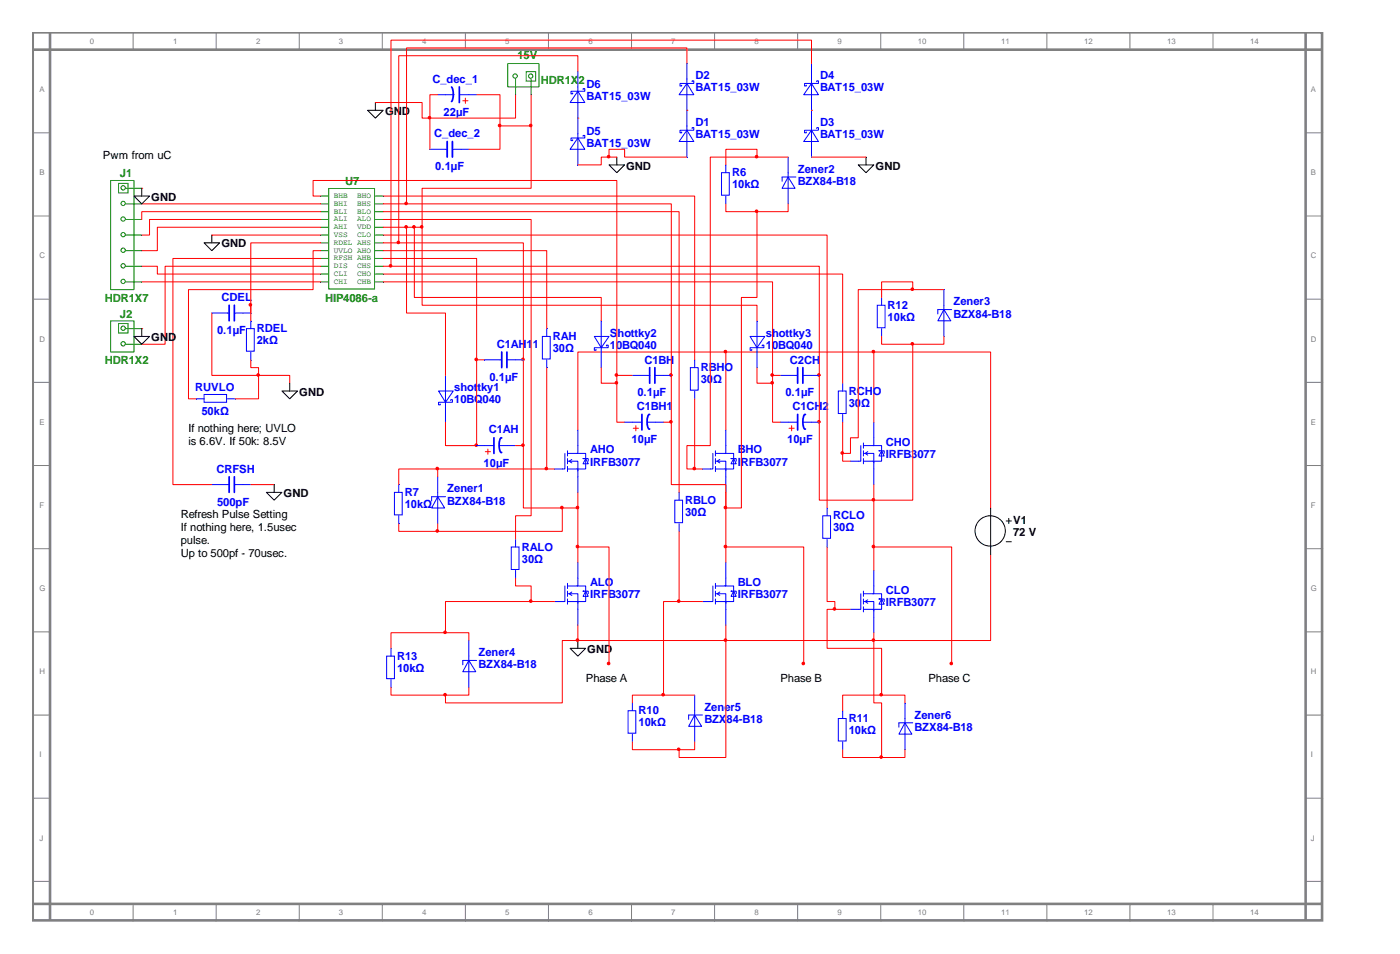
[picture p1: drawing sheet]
<svg xmlns="http://www.w3.org/2000/svg" width="326mm" height="222mm" viewBox="0 0 326 222" stroke-linecap="round" stroke-linejoin="round" font-family="sans-serif">
<path d="M7.6 7.5h300.2v206.6h-300.2zM7.6 11.6h300M11.6 7.5v206.4M304 7.5v206.4M7.6 210.2h300" fill="none" stroke="#808080" stroke-width=".6"/>
<g fill="none" stroke="#808080" stroke-width=".23">
<path d="M31 7.5v4.1M50.3 7.5v4.1M69.7 7.5v4.1M89 7.5v4.1M108.4 7.5v4.1M127.7 7.5v4.1M147 7.5v4.1M166.4 7.5v4.1M185.7 7.5v4.1M205.1 7.5v4.1M224.4 7.5v4.1M243.7 7.5v4.1"/>
<path d="M263.1 7.5v4.1M282.4 7.5v4.1M7.6 30.9h4M304 30.9h4M7.6 50.2h4M304 50.2h4M7.6 69.6h4M304 69.6h4M7.6 88.9h4M304 88.9h4M7.6 108.3h4M304 108.3h4"/>
<path d="M7.6 127.6h4M304 127.6h4M7.6 147h4M304 147h4M7.6 166.3h4M304 166.3h4M7.6 185.7h4M304 185.7h4M7.6 205h4M31 210.2v4.1M50.3 210.2v4.1M69.7 210.2v4.1"/>
<path d="M89 210.2v4.1M108.4 210.2v4.1M127.7 210.2v4.1M147 210.2v4.1M166.4 210.2v4.1M185.7 210.2v4.1M205.1 210.2v4.1M224.4 210.2v4.1M243.7 210.2v4.1M263.1 210.2v4.1M282.4 210.2v4.1M304 205h4"/>
</g>
<path d="M131.5 105.5v3.6h-.6M132.1 107.3h2.4v2.2M132.1 109.1h2.4v1.8M132.1 104.9v1.2M132.1 106.7v1.2M132.1 108.5v1.2M133.1 106.9l-.6 .4 .6 .4M134.3 105.5h2.1v3.6h-2.1M134.5 103.6v1.9h-2.4M136 106.7h-.2h1.2v.6M136.4 106.7l.6 1.2h-1.2z" fill="none" stroke="#00f" stroke-width=".23"/>
<path d="M134.5 114.5l.1 .1z" fill="#00f"/>
<path d="M134.5 110.9v3.6" fill="none" stroke="#00f" stroke-width=".23"/>
<path d="M134.5 100.1h.1z" fill="#00f"/>
<path d="M134.5 100v3.6" fill="none" stroke="#00f" stroke-width=".23"/>
<path d="M129.1 109.1l.1 .1z" fill="#00f"/>
<path d="M129.1 109.1h1.8M166 105.5v3.6h-.6M166.6 107.3h2.4v2.2M166.6 109.1h2.4v1.8M166.6 104.9v1.2M166.6 106.7v1.2M166.6 108.5v1.2M167.6 106.9l-.6 .4 .6 .4M168.8 105.5h2v3.6h-2M169 103.6v1.9h-2.4M170.4 106.7h-.2h1.2v.6M170.8 106.7l.6 1.2h-1.2z" fill="none" stroke="#00f" stroke-width=".23"/>
<path d="M169 114.5l.1 .1z" fill="#00f"/>
<path d="M169 110.9v3.6" fill="none" stroke="#00f" stroke-width=".23"/>
<path d="M169 100.1h.1z" fill="#00f"/>
<path d="M169 100v3.6" fill="none" stroke="#00f" stroke-width=".23"/>
<path d="M163.6 109.1l.1 .1z" fill="#00f"/>
<path d="M163.6 109.1h1.8M200.4 103.6v3.7h-.6M201 105.5h2.5v2.2M201 107.3h2.5v1.8M201 103v1.2M201 104.9v1.2M201 106.7v1.2M202 105.1l-.6 .4 .6 .4M203.3 103.6h2v3.7h-2M203.5 101.8v1.8h-2.5M204.9 104.9h-.2h1.2v.6M205.3 104.9l.6 1.2h-1.2z" fill="none" stroke="#00f" stroke-width=".23"/>
<path d="M203.5 112.7v.1z" fill="#00f"/>
<path d="M203.5 109.1v3.6" fill="none" stroke="#00f" stroke-width=".23"/>
<path d="M203.5 98.2v.1z" fill="#00f"/>
<path d="M203.5 98.2v3.6" fill="none" stroke="#00f" stroke-width=".23"/>
<path d="M198 107.3h.1z" fill="#00f"/>
<path d="M198 107.3h1.8M131.5 136.3v3.6h-.6M132.1 138.1h2.4v2.2M132.1 139.9h2.4v1.8M132.1 135.7v1.2M132.1 137.5v1.2M132.1 139.3v1.2M133.1 137.7l-.6 .4 .6 .4M134.3 136.3h2.1v3.6h-2.1M134.5 134.5v1.8h-2.4M136 137.5h-.2h1.2v.6M136.4 137.5l.6 1.2h-1.2z" fill="none" stroke="#00f" stroke-width=".23"/>
<path d="M134.5 145.4h.1z" fill="#00f"/>
<path d="M134.5 141.7v3.7" fill="none" stroke="#00f" stroke-width=".23"/>
<path d="M134.5 130.9l.1 .1z" fill="#00f"/>
<path d="M134.5 130.8v3.7" fill="none" stroke="#00f" stroke-width=".23"/>
<path d="M129.1 139.9l.1 .1z" fill="#00f"/>
<path d="M129.1 139.9h1.8M166 136.3v3.6h-.6M166.6 138.1h2.4v2.2M166.6 139.9h2.4v1.8M166.6 135.7v1.2M166.6 137.5v1.2M166.6 139.3v1.2M167.6 137.7l-.6 .4 .6 .4M168.8 136.3h2v3.6h-2M169 134.5v1.8h-2.4M170.4 137.5h-.2h1.2v.6M170.8 137.5l.6 1.2h-1.2z" fill="none" stroke="#00f" stroke-width=".23"/>
<path d="M169 145.4h.1z" fill="#00f"/>
<path d="M169 141.7v3.7" fill="none" stroke="#00f" stroke-width=".23"/>
<path d="M169 130.9l.1 .1z" fill="#00f"/>
<path d="M169 130.8v3.7" fill="none" stroke="#00f" stroke-width=".23"/>
<path d="M163.6 139.9l.1 .1z" fill="#00f"/>
<path d="M163.6 139.9h1.8M200.4 138.1v3.6h-.6M201 139.9h2.5v2.2M201 137.5v1.2M201 139.3v1.2M202 139.5l-.6 .4 .6 .4M203.3 138.1h2v3.6h-2M203.5 136.3v1.8h-2.5M204.9 139.3h-.2h1.2v.6M205.3 139.3l.6 1.2h-1.2zM201 141.7h2.5v1.8M201 141.1v1.2" fill="none" stroke="#00f" stroke-width=".23"/>
<path d="M203.5 147.1v.1z" fill="#00f"/>
<path d="M203.5 143.5v3.7" fill="none" stroke="#00f" stroke-width=".23"/>
<path d="M203.5 132.7v3.6" fill="none" stroke="#00f" stroke-width=".23"/>
<path d="M198 141.7l.1 .1z" fill="#00f"/>
<path d="M198 141.7h1.8" fill="none" stroke="#00f" stroke-width=".23"/>
<path d="M76.5 43.8h10.7v23.4h-10.7z" fill="none" stroke="#008000" stroke-width=".23"/>
<path d="M74.7 45.6l.1 .1z" fill="#008000"/>
<path d="M74.7 45.6h1.8" fill="none" stroke="#008000" stroke-width=".23"/>
<path d="M74.7 47.4l.1 .1z" fill="#008000"/>
<path d="M74.7 47.4h1.8" fill="none" stroke="#008000" stroke-width=".23"/>
<path d="M74.7 49.3h.1z" fill="#008000"/>
<path d="M74.7 49.2h1.8" fill="none" stroke="#008000" stroke-width=".23"/>
<path d="M74.7 51l.1 .1z" fill="#008000"/>
<path d="M74.7 51.1h1.8" fill="none" stroke="#008000" stroke-width=".23"/>
<path d="M74.7 52.9l.1 .1z" fill="#008000"/>
<path d="M74.7 52.9h1.8" fill="none" stroke="#008000" stroke-width=".23"/>
<path d="M74.7 54.7l.1 .1z" fill="#008000"/>
<path d="M74.7 54.7h1.8" fill="none" stroke="#008000" stroke-width=".23"/>
<path d="M74.7 56.5h.1z" fill="#008000"/>
<path d="M74.7 56.5h1.8" fill="none" stroke="#008000" stroke-width=".23"/>
<path d="M74.7 58.3l.1 .1z" fill="#008000"/>
<path d="M74.7 58.3h1.8" fill="none" stroke="#008000" stroke-width=".23"/>
<path d="M74.7 60.1l.1 .1z" fill="#008000"/>
<path d="M74.7 60.1h1.8" fill="none" stroke="#008000" stroke-width=".23"/>
<path d="M74.7 62h.1z" fill="#008000"/>
<path d="M74.7 61.9h1.8" fill="none" stroke="#008000" stroke-width=".23"/>
<path d="M74.7 63.7l.1 .1z" fill="#008000"/>
<path d="M74.7 63.7h1.8" fill="none" stroke="#008000" stroke-width=".23"/>
<path d="M74.7 65.6l.1 .1z" fill="#008000"/>
<path d="M74.7 65.6h1.8" fill="none" stroke="#008000" stroke-width=".23"/>
<path d="M89.2 65.6l.1 .1z" fill="#008000"/>
<path d="M87.4 65.6h1.8" fill="none" stroke="#008000" stroke-width=".23"/>
<path d="M89.2 63.7l.1 .1z" fill="#008000"/>
<path d="M87.4 63.7h1.8" fill="none" stroke="#008000" stroke-width=".23"/>
<path d="M89.2 62h.1z" fill="#008000"/>
<path d="M87.4 61.9h1.8" fill="none" stroke="#008000" stroke-width=".23"/>
<path d="M89.2 60.1l.1 .1z" fill="#008000"/>
<path d="M87.4 60.1h1.8" fill="none" stroke="#008000" stroke-width=".23"/>
<path d="M89.2 58.3l.1 .1z" fill="#008000"/>
<path d="M87.4 58.3h1.8" fill="none" stroke="#008000" stroke-width=".23"/>
<path d="M89.2 56.5h.1z" fill="#008000"/>
<path d="M87.4 56.5h1.8" fill="none" stroke="#008000" stroke-width=".23"/>
<path d="M89.2 54.7l.1 .1z" fill="#008000"/>
<path d="M87.4 54.7h1.8" fill="none" stroke="#008000" stroke-width=".23"/>
<path d="M89.2 52.9l.1 .1z" fill="#008000"/>
<path d="M87.4 52.9h1.8" fill="none" stroke="#008000" stroke-width=".23"/>
<path d="M89.2 51l.1 .1z" fill="#008000"/>
<path d="M87.4 51.1h1.8" fill="none" stroke="#008000" stroke-width=".23"/>
<path d="M89.2 49.3h.1z" fill="#008000"/>
<path d="M87.4 49.2h1.8" fill="none" stroke="#008000" stroke-width=".23"/>
<path d="M89.2 47.4l.1 .1z" fill="#008000"/>
<path d="M87.4 47.4h1.8" fill="none" stroke="#008000" stroke-width=".23"/>
<path d="M89.2 45.6l.1 .1z" fill="#008000"/>
<path d="M87.4 45.6h1.8" fill="none" stroke="#008000" stroke-width=".23"/>
<g fill="none" stroke="#000" stroke-width=".23">
<path d="M230.7 118.2v10.8M234.3 121.2h1.2M234.3 126h1.2M234.9 120.6v1.2"/>
<circle cx="230.5" cy="123.5" r="3.5"/>
</g>
<path d="M230.6 118.2l.1 .1zM230.6 129l.1 .1z" fill="#000"/>
<g fill="#f00" stroke="#f00" stroke-width=".23">
<circle cx="168.9" cy="81.8" r=".3"/>
<circle cx="168.9" cy="148.9" r=".3"/>
<circle cx="203.4" cy="148.9" r=".3"/>
<circle cx="203.4" cy="81.8" r=".3"/>
</g>
<path d="M169 81.9h-34.5v18.1M169 81.9v18.1M169 81.9h34.5M203.5 81.9h27.2v36.3M203.5 81.9v16.3M230.7 129v20h-27.2M169 145.4v3.6h34.5M203.5 147.2v1.8" fill="none" stroke="#f00" stroke-width=".23"/>
<path d="M195.2 90.9h1.8v5.3h-1.8z" fill="none" stroke="#00f" stroke-width=".23"/>
<path d="M196.2 89.1l.1 .1z" fill="#00f"/>
<path d="M196.2 89.1v1.8" fill="none" stroke="#00f" stroke-width=".23"/>
<path d="M196.2 98.2l.1 .1z" fill="#00f"/>
<path d="M102.1 90.9h3.4l-1.8 2.7zM103.7 90.9v3.7M104.9 93.2v-.2h.4v.6h-3.2v.6h.4v-.2M196.2 96.4v1.8" fill="none" stroke="#00f" stroke-width=".23"/>
<path d="M89.2 63.7h107v25.4M134.5 114.5v3.7M169 114.5v3.7M203.5 112.7v3.6" fill="none" stroke="#f00" stroke-width=".23"/>
<g fill="#f00" stroke="#f00" stroke-width=".23">
<circle cx="134.4" cy="118.1" r=".3"/>
<circle cx="121.8" cy="103.5" r=".3"/>
<circle cx="168.9" cy="118.1" r=".3"/>
<circle cx="203.4" cy="116.2" r=".3"/>
</g>
<path d="M103.7 98.2l.1 .1z" fill="#00f"/>
<path d="M103.7 94.6v3.6" fill="none" stroke="#00f" stroke-width=".23"/>
<path d="M103.7 87.4h.1z" fill="#00f"/>
<path d="M138.4 78.3h3.4l-1.8 2.6zM140 78.3v3.6M103.7 87.3v3.6M141.2 80.5v-.2h.4v.6h-3.2v.6h.4v-.2" fill="none" stroke="#00f" stroke-width=".23"/>
<circle cx="110.9" cy="103.5" r=".3" fill="#f00" stroke="#f00" stroke-width=".23"/>
<path d="M103.7 98.2v5.4h7.3" fill="none" stroke="#f00" stroke-width=".23"/>
<path d="M140 85.5v.1z" fill="#00f"/>
<path d="M140 81.9v3.6" fill="none" stroke="#00f" stroke-width=".23"/>
<path d="M140 74.6v3.7M174.6 78.3h3.5l-1.8 2.6zM176.3 78.3v3.6M177.5 80.5v-.2h.4v.6h-3.3v.6h.4v-.2" fill="none" stroke="#00f" stroke-width=".23"/>
<circle cx="143.5" cy="89" r=".3" fill="#f00" stroke="#f00" stroke-width=".23"/>
<path d="M140 85.5v3.6h3.6" fill="none" stroke="#f00" stroke-width=".23"/>
<path d="M176.3 85.5l.1 .1z" fill="#00f"/>
<path d="M176.3 81.9v3.6" fill="none" stroke="#00f" stroke-width=".23"/>
<path d="M176.3 74.7h.1z" fill="#00f"/>
<path d="M176.3 74.6v3.7" fill="none" stroke="#00f" stroke-width=".23"/>
<circle cx="179.8" cy="89" r=".3" fill="#f00" stroke="#f00" stroke-width=".23"/>
<path d="M176.3 85.5v3.6h3.6" fill="none" stroke="#f00" stroke-width=".23"/>
<g fill="none" stroke="#008000" stroke-width=".23">
<path d="M25.8 42h5.4v25.4h-5.4zM27.6 42.7h2.2v2.2h-2.2zM29.4 43.8h1.8M29.4 47.4h1.8M29.4 51.1h1.8M29.4 54.7h1.8M29.4 58.3h1.8M29.4 61.9h1.8M29.4 65.6h1.8"/>
<circle cx="28.7" cy="58.2" r=".5"/>
<circle cx="28.7" cy="50.9" r=".5"/>
<circle cx="28.7" cy="43.7" r=".5"/>
<circle cx="28.7" cy="54.6" r=".5"/>
<circle cx="28.7" cy="47.3" r=".5"/>
<circle cx="28.7" cy="65.5" r=".5"/>
<circle cx="28.7" cy="61.8" r=".5"/>
</g>
<path d="M33 43.8h.1z" fill="#008000"/>
<path d="M31.2 43.8h1.8" fill="none" stroke="#008000" stroke-width=".23"/>
<path d="M33 47.4l.1 .1z" fill="#008000"/>
<path d="M31.2 47.4h1.8" fill="none" stroke="#008000" stroke-width=".23"/>
<path d="M33 51l.1 .1z" fill="#008000"/>
<path d="M31.2 51.1h1.8" fill="none" stroke="#008000" stroke-width=".23"/>
<path d="M33 65.6l.1 .1z" fill="#008000"/>
<path d="M31.2 65.6h1.8" fill="none" stroke="#008000" stroke-width=".23"/>
<path d="M33 54.7l.1 .1z" fill="#008000"/>
<path d="M31.2 54.7h1.8" fill="none" stroke="#008000" stroke-width=".23"/>
<path d="M33 58.3l.1 .1z" fill="#008000"/>
<path d="M31.2 58.3h1.8" fill="none" stroke="#008000" stroke-width=".23"/>
<path d="M33 62h.1z" fill="#008000"/>
<path d="M31.2 61.9h1.8" fill="none" stroke="#008000" stroke-width=".23"/>
<path d="M33 47.4h41.7M74.7 49.2h-41.7v1.9M74.7 51.1h-39.9v3.6h-1.8M74.7 52.9h-38.1v5.4h-3.6M33 61.9h3.6v1.8h38.1M33 65.6h41.7" fill="none" stroke="#f00" stroke-width=".23"/>
<path d="M57.4 76.4h1.8v5.3h-1.8z" fill="none" stroke="#00f" stroke-width=".23"/>
<path d="M58.4 74.7h.1z" fill="#00f"/>
<path d="M58.4 74.6v1.8" fill="none" stroke="#00f" stroke-width=".23"/>
<path d="M58.4 83.7l.1 .1z" fill="#00f"/>
<path d="M47.5 91.8h5.3v1.8h-5.3zM58.4 81.9v1.8" fill="none" stroke="#00f" stroke-width=".23"/>
<path d="M45.7 92.8l.1 .1z" fill="#00f"/>
<path d="M45.7 92.8h1.8" fill="none" stroke="#00f" stroke-width=".23"/>
<path d="M54.8 92.8l.1 .1z" fill="#00f"/>
<path d="M53 92.8h1.8M53 112.7h.4M54.6 112.7h2" fill="none" stroke="#00f" stroke-width=".23"/>
<path d="M53.4 110.9v3.6M54.6 110.9v3.6" fill="none" stroke="#00f" stroke-width=".4"/>
<path d="M58.4 112.7l.1 .1z" fill="#00f"/>
<path d="M56.6 112.7h1.8" fill="none" stroke="#00f" stroke-width=".23"/>
<path d="M49.4 112.7v.1z" fill="#00f"/>
<path d="M49.3 112.7h3.7" fill="none" stroke="#00f" stroke-width=".23"/>
<path d="M74.7 60.1h-34.4v52.6h9" fill="none" stroke="#f00" stroke-width=".23"/>
<g fill="none" stroke="#008000" stroke-width=".23">
<path d="M25.8 74.6h5.4v7.3h-5.4zM27.6 75.3h2.2v2.2h-2.2zM29.4 76.4h1.8M29.4 80.1h1.8"/>
<circle cx="28.7" cy="80" r=".5"/>
<circle cx="28.7" cy="76.3" r=".5"/>
</g>
<path d="M33 76.4l.1 .1z" fill="#008000"/>
<path d="M31.2 76.4h1.8" fill="none" stroke="#008000" stroke-width=".23"/>
<path d="M33 80.1l.1 .1z" fill="#008000"/>
<g fill="none" stroke="#008000" stroke-width=".23">
<path d="M118.2 14.8h7.3v5.4h-7.3zM120 18.4v1.8M122.5 16.7h2.2v2.2h-2.2zM123.7 18.4v1.8M31.2 80.1h1.8"/>
<circle cx="119.9" cy="17.7" r=".5"/>
<circle cx="123.6" cy="17.7" r=".5"/>
</g>
<path d="M74.7 61.9h-36.3v18.2h-5.4" fill="none" stroke="#f00" stroke-width=".23"/>
<path d="M123.7 22l.1 .1z" fill="#008000"/>
<path d="M123.7 20.2v1.8" fill="none" stroke="#008000" stroke-width=".23"/>
<path d="M120.1 22v.1z" fill="#008000"/>
<path d="M120 20.2v1.8" fill="none" stroke="#008000" stroke-width=".23"/>
<g fill="#f00" stroke="#f00" stroke-width=".23">
<circle cx="94.6" cy="52.8" r=".3"/>
<circle cx="96.4" cy="52.8" r=".3"/>
<circle cx="98.2" cy="52.8" r=".3"/>
<circle cx="134.4" cy="127.1" r=".3"/>
<circle cx="168.9" cy="127.1" r=".3"/>
<circle cx="203.4" cy="127.1" r=".3"/>
<circle cx="60.1" cy="87.2" r=".3"/>
<circle cx="187" cy="154.3" r=".3"/>
<circle cx="221.5" cy="154.3" r=".3"/>
<circle cx="141.7" cy="154.3" r=".3"/>
<circle cx="134.4" cy="148.9" r=".3"/>
</g>
<g fill="none" stroke="#f00" stroke-width=".23">
<path d="M33 43.8h.1M49.3 54.7h25.4M74.7 58.3h-1.8v9.1h-29v25.4h1.8M89.2 52.9h9.1v18.1h78v3.6M94.7 52.9v19.9h9v14.5M96.5 52.9v16.3h43.5v5.4M33 76.4h.1M58.4 83.7v1.8h1.8v1.8M60.2 87.3h7.3v1.8M60.2 87.3v5.5h-5.4M58.4 112.7h5.4M134.5 118.2v12.6"/>
<path d="M169 118.2v12.6M203.5 116.3v16.4M134.5 127.2h7.3v27.2M169 127.2h18.1v27.2M203.5 127.2h18.1v27.2M134.5 149h.1M134.5 145.4v3.6M134.5 149h34.5"/>
</g>
<g fill="none" stroke="#000" stroke-width=".23">
<path d="M85.6 25.7h3.6l-1.8 1.8zM87.4 23.8v1.9M31.2 45.6h3.6l-1.8 1.8zM33 43.8v1.8M47.5 56.5h3.6l-1.8 1.8zM49.3 54.7v1.8M31.2 78.3h3.6l-1.8 1.8zM33 76.4v1.9M65.6 90.9h3.7l-1.8 1.9zM67.5 89.1v1.8M62 114.5h3.6l-1.8 1.8zM63.8 112.7v1.8"/>
<path d="M132.7 150.8h3.7l-1.9 1.8zM134.5 149v1.8"/>
</g>
<path d="M87.4 23.9h.1zM33 43.8h.1zM49.4 54.7v.1zM33 76.4l.1 .1zM67.5 89.1l.1 .1zM63.8 112.7l.1 .1zM134.5 149l.1 .1z" fill="#000"/>
<path d="M101.9 115.5l1.6 2.7h-3zM101.9 114.5v3.7M103.7 115.5h-3.2v1" fill="none" stroke="#00f" stroke-width=".23"/>
<path d="M101.9 110.9l.1 .1z" fill="#00f"/>
<path d="M101.9 110.9v3.6" fill="none" stroke="#00f" stroke-width=".23"/>
<path d="M101.9 121.8l.1 .1z" fill="#00f"/>
<path d="M91.8 114.5h1.9v5.3h-1.9zM101.9 118.2v3.6" fill="none" stroke="#00f" stroke-width=".23"/>
<path d="M92.9 112.7l.1 .1z" fill="#00f"/>
<path d="M92.8 112.7v1.8" fill="none" stroke="#00f" stroke-width=".23"/>
<path d="M92.9 121.8l.1 .1z" fill="#00f"/>
<path d="M92.8 120v1.8M109.2 153.6l1.6 2.6h-3zM109.2 152.6v3.6M111 153.6h-3.2v1" fill="none" stroke="#00f" stroke-width=".23"/>
<g fill="#f00" stroke="#f00" stroke-width=".23">
<circle cx="130.8" cy="118.1" r=".3"/>
<circle cx="123.6" cy="139.8" r=".3"/>
<circle cx="196.1" cy="105.4" r=".3"/>
<circle cx="101.8" cy="123.5" r=".3"/>
<circle cx="101.8" cy="109" r=".3"/>
</g>
<path d="M196.2 98.2v9.1h1.8M101.9 110.9v-1.8h-9.1v3.6M121.9 103.6v14.6h9M130.9 118.2v5.4h-29M130.9 118.2h3.6M92.8 121.8v1.8h9.1M101.9 121.8v1.8M123.7 139.9h5.4" fill="none" stroke="#f00" stroke-width=".23"/>
<path d="M109.1 149l.1 .1z" fill="#00f"/>
<path d="M109.2 149v3.6" fill="none" stroke="#00f" stroke-width=".23"/>
<path d="M109.1 159.8l.1 .1z" fill="#00f"/>
<path d="M109.2 156.2v3.7M161.7 166.3l1.7 2.6h-3.1zM161.7 165.3v3.6M163.6 166.3h-3.3v1" fill="none" stroke="#00f" stroke-width=".23"/>
<g fill="#f00" stroke="#f00" stroke-width=".23">
<circle cx="103.6" cy="147.1" r=".3"/>
<circle cx="103.6" cy="161.6" r=".3"/>
</g>
<path d="M123.7 139.9h-20v7.3h5.5v1.8M134.5 149h-3.6v14.5h-27.2v-1.8h5.5v-1.8" fill="none" stroke="#f00" stroke-width=".23"/>
<path d="M161.7 161.7l.1 .1z" fill="#00f"/>
<path d="M161.7 161.7v3.6" fill="none" stroke="#00f" stroke-width=".23"/>
<path d="M161.7 172.5l.1 .1z" fill="#00f"/>
<path d="M161.7 168.9v3.7M210.7 168.1l1.6 2.6h-3zM210.7 167.1v3.6M212.5 168.1h-3.2v1" fill="none" stroke="#00f" stroke-width=".23"/>
<g fill="#f00" stroke="#f00" stroke-width=".23">
<circle cx="158" cy="174.3" r=".3"/>
<circle cx="154.4" cy="161.6" r=".3"/>
</g>
<path d="M169 149v27.2h-10.9v-1.8h3.6v-1.8M154.5 161.7h7.2" fill="none" stroke="#f00" stroke-width=".23"/>
<path d="M210.7 163.5l.1 .1z" fill="#00f"/>
<path d="M210.7 163.5v3.6" fill="none" stroke="#00f" stroke-width=".23"/>
<path d="M210.7 174.4l.1 .1z" fill="#00f"/>
<path d="M219.8 72l1.6 2.6h-3zM219.8 71v3.6M221.6 72h-3.2v1M210.7 170.7v3.7" fill="none" stroke="#00f" stroke-width=".23"/>
<g fill="#f00" stroke="#f00" stroke-width=".23">
<circle cx="205.2" cy="161.6" r=".3"/>
<circle cx="205.2" cy="176.1" r=".3"/>
</g>
<path d="M203.5 149v14.5h1.8v12.7h5.4v-1.8M205.3 161.7h5.4v1.8" fill="none" stroke="#f00" stroke-width=".23"/>
<path d="M219.8 67.4l.1 .1z" fill="#00f"/>
<path d="M219.8 67.4v3.6" fill="none" stroke="#00f" stroke-width=".23"/>
<path d="M219.8 78.2l.1 .1z" fill="#00f"/>
<path d="M183.5 41.2l1.6 2.6h-3zM183.5 40.2v3.6M185.3 41.2h-3.2v1M219.8 74.6v3.7" fill="none" stroke="#00f" stroke-width=".23"/>
<g fill="#f00" stroke="#f00" stroke-width=".23">
<circle cx="212.4" cy="67.3" r=".3"/>
<circle cx="212.4" cy="80" r=".3"/>
</g>
<path d="M219.8 67.4h-20v34.4h-1.8v3.7h-1.8M219.8 78.3v1.8h-7.3v36.2h-9" fill="none" stroke="#f00" stroke-width=".23"/>
<path d="M183.5 36.6h.1z" fill="#00f"/>
<path d="M183.5 36.5v3.7" fill="none" stroke="#00f" stroke-width=".23"/>
<path d="M183.5 47.4l.1 .1z" fill="#00f"/>
<path d="M103.7 22h2M106.9 22h2.3M183.5 43.8v3.6" fill="none" stroke="#00f" stroke-width=".23"/>
<g fill="#f00" stroke="#f00" stroke-width=".23">
<circle cx="176.2" cy="49.1" r=".3"/>
<circle cx="176.2" cy="36.4" r=".3"/>
</g>
<path d="M107.8 23.4h1.2M108.4 22.8v1.2M176.3 36.5h7.2M183.5 47.4v1.8h-7.2v20h-3.7v49h-3.6" fill="none" stroke="#f00" stroke-width=".23"/>
<path d="M105.1 20.2a3.6 3.6 0 0 1 0 3.4M106.9 20.2v3.6" fill="none" stroke="#00f" stroke-width=".4"/>
<path d="M101.9 22l.1 .1z" fill="#00f"/>
<path d="M101.9 22h1.8" fill="none" stroke="#00f" stroke-width=".23"/>
<path d="M111 22l.1 .1z" fill="#00f"/>
<path d="M103.7 34.7h.4M105.3 34.7h2.1M109.2 22h1.8" fill="none" stroke="#00f" stroke-width=".23"/>
<path d="M104.1 32.9v3.6M105.3 32.9v3.6" fill="none" stroke="#00f" stroke-width=".4"/>
<path d="M109.1 34.7l.1 .1z" fill="#00f"/>
<path d="M107.4 34.7h1.8" fill="none" stroke="#00f" stroke-width=".23"/>
<path d="M100.1 34.7l.1 .1z" fill="#00f"/>
<path d="M100.1 34.7h3.6M116.4 83.7h.4M118 83.7h2" fill="none" stroke="#00f" stroke-width=".23"/>
<circle cx="121.8" cy="83.6" r=".3" fill="#f00" stroke="#f00" stroke-width=".23"/>
<path d="M121.9 83.7v19.9" fill="none" stroke="#f00" stroke-width=".23"/>
<path d="M116.8 81.9v3.6M118 81.9v3.6" fill="none" stroke="#00f" stroke-width=".4"/>
<path d="M121.8 83.7l.1 .1z" fill="#00f"/>
<path d="M120 83.7h1.9" fill="none" stroke="#00f" stroke-width=".23"/>
<path d="M112.8 83.7l.1 .1z" fill="#00f"/>
<path d="M112.8 83.7h3.6M112.8 103.6h2.2M116.2 103.6h2" fill="none" stroke="#00f" stroke-width=".23"/>
<g fill="none" stroke="#f00" stroke-width=".23">
<path d="M87.4 23.8h10.9v3.7h1.8M100.1 27.5v7.2M101.9 22h-1.8v5.5M111 22h5.4v7.3M116.4 29.3v5.4h-7.2M116.4 29.3h7.3M120 22v5.5h-19.9M123.7 29.3v14.5h-25.4v9.1M123.7 22v7.3M89.2 60.1h21.8v23.6M111 83.7v19.9M111 83.7h1.8"/>
<path d="M121.9 83.7h.1M113 105.1h1.2M113.6 104.4v1.3"/>
</g>
<g fill="#f00" stroke="#f00" stroke-width=".23">
<circle cx="110.9" cy="83.6" r=".3"/>
<circle cx="123.6" cy="29.2" r=".3"/>
<circle cx="116.3" cy="29.2" r=".3"/>
<circle cx="100" cy="27.4" r=".3"/>
</g>
<path d="M115 101.8v3.7M116.8 101.9v-.1a2.51 2.51 0 0 0-.5 2.8l.3 .6h.2" fill="none" stroke="#00f" stroke-width=".4"/>
<path d="M120.1 103.6v.1z" fill="#00f"/>
<path d="M118.2 103.6h1.8" fill="none" stroke="#00f" stroke-width=".23"/>
<path d="M111 103.6l.1 .1z" fill="#00f"/>
<path d="M147.2 98.2h2.3M150.7 98.2h2M111 103.6h1.8" fill="none" stroke="#00f" stroke-width=".23"/>
<path d="M147.4 99.6h1.3M148 99v1.2M156.3 98.2v14.5h12.7v5.5M120 103.6h1.9" fill="none" stroke="#f00" stroke-width=".23"/>
<circle cx="156.2" cy="98.1" r=".3" fill="#f00" stroke="#f00" stroke-width=".23"/>
<path d="M149.5 96.4v3.6M151.3 96.4h-.1a3.1 3.1 0 0 0 0 3.4h.1" fill="none" stroke="#00f" stroke-width=".4"/>
<path d="M154.5 98.2l.1 .1z" fill="#00f"/>
<path d="M152.7 98.2h1.8" fill="none" stroke="#00f" stroke-width=".23"/>
<path d="M145.5 98.2v.1z" fill="#00f"/>
<path d="M145.4 98.2h1.8M183.5 98.2h2.2M186.9 98.2h2" fill="none" stroke="#00f" stroke-width=".23"/>
<path d="M143.6 89.1v9.1h1.8M154.5 98.2h1.8M183.7 99.6h1.2M184.3 99v1.2M190.8 98.2v18.1h12.7" fill="none" stroke="#f00" stroke-width=".23"/>
<circle cx="190.7" cy="98.1" r=".3" fill="#f00" stroke="#f00" stroke-width=".23"/>
<path d="M185.7 96.4v3.6M187.5 96.4h-.1a3.2 3.2 0 0 0 0 3.4h.1" fill="none" stroke="#00f" stroke-width=".4"/>
<path d="M190.8 98.2v.1z" fill="#00f"/>
<path d="M188.9 98.2h1.9" fill="none" stroke="#00f" stroke-width=".23"/>
<path d="M181.7 98.2l.1 .1z" fill="#00f"/>
<path d="M150.9 87.3h.4M152.5 87.3h2M181.7 98.2h1.8" fill="none" stroke="#00f" stroke-width=".23"/>
<path d="M156.3 87.3v10.9M179.9 89.1v9.1h1.8M190.8 98.2h.1" fill="none" stroke="#f00" stroke-width=".23"/>
<circle cx="156.2" cy="87.2" r=".3" fill="#f00" stroke="#f00" stroke-width=".23"/>
<path d="M151.3 85.5v3.6M152.5 85.5v3.6" fill="none" stroke="#00f" stroke-width=".4"/>
<path d="M156.3 87.4h.1z" fill="#00f"/>
<path d="M154.5 87.3h1.8" fill="none" stroke="#00f" stroke-width=".23"/>
<path d="M147.2 87.4h.1z" fill="#00f"/>
<path d="M147.2 87.3h3.7M185.3 87.3h.4M186.9 87.3h2" fill="none" stroke="#00f" stroke-width=".23"/>
<path d="M74.7 45.6h-1.8v-3.6h70.7v45.3M143.6 87.3v1.8M143.6 87.3h3.6M156.3 87.3h.1M190.8 87.3v10.9" fill="none" stroke="#f00" stroke-width=".23"/>
<g fill="#f00" stroke="#f00" stroke-width=".23">
<circle cx="143.5" cy="87.2" r=".3"/>
<circle cx="190.7" cy="87.2" r=".3"/>
</g>
<path d="M185.7 85.5v3.6M186.9 85.5v3.6" fill="none" stroke="#00f" stroke-width=".4"/>
<path d="M188.9 87.3h1.9" fill="none" stroke="#00f" stroke-width=".23"/>
<path d="M181.7 87.4h.1z" fill="#00f"/>
<path d="M53 72.8h.4M54.6 72.8h2M181.7 87.3h3.6" fill="none" stroke="#00f" stroke-width=".23"/>
<path d="M89.2 65.6h90.7v21.7M179.9 87.3v1.8M179.9 87.3h1.8M190.8 87.3h.1" fill="none" stroke="#f00" stroke-width=".23"/>
<circle cx="179.8" cy="87.2" r=".3" fill="#f00" stroke="#f00" stroke-width=".23"/>
<path d="M53.4 71v3.6M54.6 71v3.6" fill="none" stroke="#00f" stroke-width=".4"/>
<path d="M58.4 72.8l.1 .1z" fill="#00f"/>
<path d="M56.6 72.8h1.8" fill="none" stroke="#00f" stroke-width=".23"/>
<path d="M49.4 72.8v.1z" fill="#00f"/>
<path d="M159.9 30.3l1.6 2.6h-3.4zM159.9 29.3v3.6M161.1 29.9v-.2h.4v.6h-3.2v.6h.4v-.2M49.3 72.8h3.7" fill="none" stroke="#00f" stroke-width=".23"/>
<circle cx="58.3" cy="70.9" r=".3" fill="#f00" stroke="#f00" stroke-width=".23"/>
<path d="M74.7 56.5h-16.3v18.1M49.3 72.8v14.5h10.9" fill="none" stroke="#f00" stroke-width=".23"/>
<path d="M159.9 25.6l.1 .1z" fill="#00f"/>
<path d="M159.9 25.7v3.6" fill="none" stroke="#00f" stroke-width=".23"/>
<path d="M159.9 36.6h.1z" fill="#00f"/>
<path d="M159.9 19.4l1.6 2.6h-3.4zM159.9 18.4v3.6M161.1 19v-.2h.4v.6h-3.2v.6h.4v-.2M159.9 32.9v3.6" fill="none" stroke="#00f" stroke-width=".23"/>
<path d="M159.9 14.8l.1 .1z" fill="#00f"/>
<path d="M159.9 14.8v3.6" fill="none" stroke="#00f" stroke-width=".23"/>
<path d="M159.9 25.6l.1 .1z" fill="#00f"/>
<path d="M159.9 22v3.7M188.9 30.3l1.7 2.6h-3.5zM188.9 29.3v3.6M190.2 29.9v-.2h.4v.6h-3.3v.6h.4v-.2" fill="none" stroke="#00f" stroke-width=".23"/>
<path d="M159.9 25.7h.1" fill="none" stroke="#f00" stroke-width=".23"/>
<path d="M189 25.6l.1 .1z" fill="#00f"/>
<path d="M188.9 25.7v3.6" fill="none" stroke="#00f" stroke-width=".23"/>
<path d="M189 36.6h.1z" fill="#00f"/>
<path d="M188.9 19.4l1.7 2.6h-3.5zM188.9 18.4v3.6M190.2 19v-.2h.4v.6h-3.3v.6h.4v-.2M188.9 32.9v3.6" fill="none" stroke="#00f" stroke-width=".23"/>
<path d="M189 14.8l.1 .1z" fill="#00f"/>
<path d="M188.9 14.8v3.6" fill="none" stroke="#00f" stroke-width=".23"/>
<path d="M189 25.6l.1 .1z" fill="#00f"/>
<path d="M134.5 32.1l1.7 2.6h-3.5zM134.5 31.1v3.6M135.8 31.7v-.2h.4v.6h-3.3v.6h.4v-.2M188.9 22v3.7" fill="none" stroke="#00f" stroke-width=".23"/>
<path d="M188.9 25.7h.1" fill="none" stroke="#f00" stroke-width=".23"/>
<path d="M134.5 27.5l.1 .1z" fill="#00f"/>
<path d="M134.5 27.5v3.6" fill="none" stroke="#00f" stroke-width=".23"/>
<path d="M134.5 38.3l.1 .1z" fill="#00f"/>
<path d="M134.5 21.2l1.7 2.6h-3.5zM134.5 20.2v3.6M134.5 34.7v3.7M135.8 20.8v-.2h.4v.6h-3.3v.6h.4v-.2" fill="none" stroke="#00f" stroke-width=".23"/>
<path d="M134.5 16.6l.1 .1z" fill="#00f"/>
<path d="M134.5 16.6v3.6" fill="none" stroke="#00f" stroke-width=".23"/>
<path d="M134.5 27.5l.1 .1z" fill="#00f"/>
<path d="M134.5 23.8v3.7M90 152.6h1.8v5.3h-1.8z" fill="none" stroke="#00f" stroke-width=".23"/>
<g fill="none" stroke="#f00" stroke-width=".23">
<path d="M134.5 16.6v-3.6h-41.7v43.5M159.9 14.8v-3.7h-65.2v36.3M188.9 14.8v-5.5h-97.9v52.6M134.5 27.5h.1M141.8 36.5h-1.8v1.9h-5.5M141.8 36.5v-1.8h3.6v1.8h14.5M141.8 36.5h1.8M188.9 36.5h12.7M89.2 56.5h3.6M89.2 47.4h5.5M92.8 56.5h29.1v27.2M94.7 47.4h61.6v39.9"/>
<path d="M89.2 61.9h1.8M91 61.9h99.8v25.4"/>
</g>
<g fill="#f00" stroke="#f00" stroke-width=".23">
<circle cx="92.7" cy="56.4" r=".3"/>
<circle cx="94.6" cy="47.3" r=".3"/>
<circle cx="90.9" cy="61.8" r=".3"/>
<circle cx="141.7" cy="36.4" r=".3"/>
</g>
<path d="M141.8 38.4h3.6l-1.8 1.8zM143.6 36.5v1.9M199.8 38.4h3.7l-1.9 1.8zM201.6 36.5v1.9" fill="none" stroke="#000" stroke-width=".23"/>
<path d="M143.6 36.6h.1zM201.7 36.6h.1z" fill="#000"/>
<path d="M91 150.8l.1 .1z" fill="#00f"/>
<path d="M91 150.8v1.8" fill="none" stroke="#00f" stroke-width=".23"/>
<path d="M91 159.8l.1 .1z" fill="#00f"/>
<path d="M91 158.1v1.8M146.2 165.3h1.8v5.2h-1.8z" fill="none" stroke="#00f" stroke-width=".23"/>
<path d="M91 159.9v1.8h12.7M103.7 147.2h-12.7v3.6" fill="none" stroke="#f00" stroke-width=".23"/>
<path d="M147.2 163.5l.1 .1z" fill="#00f"/>
<path d="M147.2 163.5v1.8" fill="none" stroke="#00f" stroke-width=".23"/>
<path d="M147.2 172.5l.1 .1z" fill="#00f"/>
<path d="M147.2 170.7v1.9M195.2 167.1h1.8v5.3h-1.8z" fill="none" stroke="#00f" stroke-width=".23"/>
<path d="M147.2 172.6v1.8h10.9M154.5 161.7h-7.3v1.8" fill="none" stroke="#f00" stroke-width=".23"/>
<path d="M196.2 165.3l.1 .1z" fill="#00f"/>
<path d="M196.2 165.3v1.8" fill="none" stroke="#00f" stroke-width=".23"/>
<path d="M196.2 174.4l.1 .1z" fill="#00f"/>
<path d="M204.3 71h1.8v5.2h-1.8zM196.2 172.6v1.8" fill="none" stroke="#00f" stroke-width=".23"/>
<path d="M196.2 174.4v1.8h9.1M205.3 161.7h-9.1v3.6" fill="none" stroke="#f00" stroke-width=".23"/>
<path d="M205.2 69.2h.1z" fill="#00f"/>
<path d="M205.3 69.2v1.8" fill="none" stroke="#00f" stroke-width=".23"/>
<path d="M205.2 78.2l.1 .1z" fill="#00f"/>
<path d="M126.3 78.3h1.8v5.2h-1.8zM205.3 76.4v1.9" fill="none" stroke="#00f" stroke-width=".23"/>
<path d="M205.3 78.3v1.8h7.2M212.5 67.4v-1.8h-7.2v3.6" fill="none" stroke="#f00" stroke-width=".23"/>
<path d="M127.3 76.4l.1 .1z" fill="#00f"/>
<path d="M127.3 76.4v1.9" fill="none" stroke="#00f" stroke-width=".23"/>
<path d="M127.3 85.5l.1 .1z" fill="#00f"/>
<path d="M127.3 83.7v1.8M119 127.2h1.8v5.3h-1.8z" fill="none" stroke="#00f" stroke-width=".23"/>
<path d="M89.2 58.3h38.1v18.1M127.3 85.5v23.6M101.9 109.1h27.2" fill="none" stroke="#f00" stroke-width=".23"/>
<circle cx="127.2" cy="109" r=".3" fill="#f00" stroke="#f00" stroke-width=".23"/>
<path d="M120.1 125.4v.1z" fill="#00f"/>
<path d="M120 125.4v1.8" fill="none" stroke="#00f" stroke-width=".23"/>
<path d="M120.1 134.5v.1z" fill="#00f"/>
<path d="M160.7 85.5h1.9v5.2h-1.9zM120 132.7v1.8" fill="none" stroke="#00f" stroke-width=".23"/>
<path d="M89.2 51.1h34.5v68.9h-3.7v5.4M120 134.5v1.8h3.7v3.6" fill="none" stroke="#f00" stroke-width=".23"/>
<path d="M161.7 83.7l.1 .1z" fill="#00f"/>
<path d="M161.7 83.7v1.8" fill="none" stroke="#00f" stroke-width=".23"/>
<path d="M161.7 92.8l.1 .1z" fill="#00f"/>
<path d="M161.7 90.9v1.9M157.1 116.3h1.8v5.3h-1.8z" fill="none" stroke="#00f" stroke-width=".23"/>
<path d="M176.3 36.5h-10.9v67.1h-5.5v5.5h1.8M89.2 45.6h72.5v38.1M161.7 92.8v16.3M161.7 109.1h1.9" fill="none" stroke="#f00" stroke-width=".23"/>
<circle cx="161.6" cy="109" r=".3" fill="#f00" stroke="#f00" stroke-width=".23"/>
<path d="M158.2 114.5v.1z" fill="#00f"/>
<path d="M158.1 114.5v1.8" fill="none" stroke="#00f" stroke-width=".23"/>
<path d="M158.2 123.6v.1z" fill="#00f"/>
<path d="M191.6 120h1.8v5.2h-1.8zM158.1 121.8v1.8" fill="none" stroke="#00f" stroke-width=".23"/>
<path d="M89.2 49.2h68.9v65.3M158.1 139.9h-3.6v21.8M158.1 139.9h5.5M158.1 123.6v16.3" fill="none" stroke="#f00" stroke-width=".23"/>
<circle cx="158" cy="139.8" r=".3" fill="#f00" stroke="#f00" stroke-width=".23"/>
<path d="M192.6 118.2l.1 .1z" fill="#00f"/>
<path d="M192.6 118.2v1.8" fill="none" stroke="#00f" stroke-width=".23"/>
<path d="M192.6 127.2l.1 .1z" fill="#00f"/>
<path d="M168 40.2h1.8v5.2h-1.8zM192.6 125.4v1.8" fill="none" stroke="#00f" stroke-width=".23"/>
<path d="M89.2 54.7h103.4v63.5M192.6 127.2v12.7h1.8v1.8M194.4 141.7h-1.8v9.1h12.7v10.9M194.4 141.7h3.6" fill="none" stroke="#f00" stroke-width=".23"/>
<circle cx="194.3" cy="141.6" r=".3" fill="#f00" stroke="#f00" stroke-width=".23"/>
<path d="M169 38.3l.1 .1z" fill="#00f"/>
<path d="M169 38.4v1.8" fill="none" stroke="#00f" stroke-width=".23"/>
<path d="M169 47.4l.1 .1z" fill="#00f"/>
<path d="M169 45.6v1.8" fill="none" stroke="#00f" stroke-width=".23"/>
<path d="M176.3 36.5v-1.8h-7.3v3.7M169 47.4v1.8h7.3" fill="none" stroke="#f00" stroke-width=".23"/>
<g font-size="2.6" fill="#008000">
<text x="120.5" y="13.8">15V</text>
<text x="125.9" y="19.5">HDR1X2</text>
<text x="27.9" y="41.2">J1</text>
<text x="80.3" y="43">U7</text>
<text x="24.4" y="70.3">HDR1X7</text>
<text x="75.7" y="70.3">HIP4086-a</text>
<text x="27.9" y="73.9">J2</text>
<text x="24.4" y="84.7">HDR1X2</text>
</g>
<g font-size="2.6" fill="#00f">
<text x="100.7" y="19.3">C_dec_1</text>
<text x="136.6" y="20.5">D6</text>
<text x="136.6" y="23.3">BAT15_03W</text>
<text x="162" y="18.4">D2</text>
<text x="162" y="21.2">BAT15_03W</text>
<text x="190.9" y="18.4">D4</text>
<text x="190.9" y="21.2">BAT15_03W</text>
<text x="103.3" y="26.9">22µF</text>
<text x="162" y="29.4">D1</text>
<text x="190.9" y="29.4">D3</text>
<text x="101.1" y="31.9">C_dec_2</text>
<text x="136.6" y="31.3">D5</text>
<text x="136.6" y="34.2">BAT15_03W</text>
<text x="162" y="32.2">BAT15_03W</text>
<text x="190.9" y="32.2">BAT15_03W</text>
<text x="101.3" y="39.6">0.1µF</text>
<text x="170.4" y="41">R6</text>
<text x="185.8" y="40.2">Zener2</text>
<text x="170.4" y="43.8">10kΩ</text>
<text x="185.8" y="43">BZX84-B18</text>
<text x="51.6" y="70">CDEL</text>
<text x="206.7" y="71.9">R12</text>
<text x="222" y="71">Zener3</text>
<text x="50.5" y="77.7">0.1µF</text>
<text x="59.8" y="77.3">RDEL</text>
<text x="206.7" y="74.7">10kΩ</text>
<text x="222" y="73.9">BZX84-B18</text>
<text x="59.8" y="80.1">2kΩ</text>
<text x="115.7" y="80.9">C1AH11</text>
<text x="128.7" y="79.1">RAH</text>
<text x="128.7" y="81.9">30Ω</text>
<text x="142" y="78.3">Shottky2</text>
<text x="142" y="81.1">10BQ040</text>
<text x="178.3" y="78.3">shottky3</text>
<text x="178.3" y="81.1">10BQ040</text>
<text x="114" y="88.5">0.1µF</text>
<text x="150" y="84.6">C1BH</text>
<text x="163.2" y="86.3">RBHO</text>
<text x="163.2" y="89.1">30Ω</text>
<text x="183.9" y="84.6">C2CH</text>
<text x="45.5" y="91">RUVLO</text>
<text x="105.7" y="91">shottky1</text>
<text x="105.7" y="93.8">10BQ040</text>
<text x="148.3" y="95.4">C1BH1</text>
<text x="148.4" y="92.2">0.1µF</text>
<text x="182.9" y="92.2">0.1µF</text>
<text x="184.5" y="95.4">C1CH2</text>
<text x="197.6" y="91.8">RCHO</text>
<text x="197.6" y="94.6">30Ω</text>
<text x="46.9" y="96.6">50kΩ</text>
<text x="113.8" y="100.8">C1AH</text>
<text x="137.4" y="105.5">AHO</text>
<text x="147.1" y="103.1">10µF</text>
<text x="171.8" y="105.5">BHO</text>
<text x="183.3" y="103.1">10µF</text>
<text x="206.2" y="103.7">CHO</text>
<text x="206.2" y="106.5">IRFB3077</text>
<text x="50.4" y="110">CRFSH</text>
<text x="112.6" y="108.5">10µF</text>
<text x="137.4" y="108.4">IRFB3077</text>
<text x="171.8" y="108.4">IRFB3077</text>
<text x="50.5" y="117.6">500pF</text>
<text x="94.2" y="115.4">R7</text>
<text x="94.2" y="118.2">10kΩ</text>
<text x="104.1" y="114.5">Zener1</text>
<text x="104.1" y="117.4">BZX84-B18</text>
<text x="159.5" y="117.2">RBLO</text>
<text x="159.5" y="120">30Ω</text>
<text x="194" y="120.8">RCLO</text>
<text x="194" y="123.6">30Ω</text>
<text x="121.5" y="128.1">RALO</text>
<text x="121.5" y="130.9">30Ω</text>
<text x="137.4" y="136.3">ALO</text>
<text x="171.8" y="136.3">BLO</text>
<text x="137.4" y="139.2">IRFB3077</text>
<text x="171.8" y="139.2">IRFB3077</text>
<text x="206.2" y="138.2">CLO</text>
<text x="206.2" y="141">IRFB3077</text>
<text x="92.5" y="153.5">R13</text>
<text x="111.4" y="152.6">Zener4</text>
<text x="111.4" y="155.4">BZX84-B18</text>
<text x="92.5" y="156.3">10kΩ</text>
<text x="148.7" y="166.2">R10</text>
<text x="164" y="165.3">Zener5</text>
<text x="197.6" y="168">R11</text>
<text x="212.9" y="167.2">Zener6</text>
<text x="148.7" y="169">10kΩ</text>
<text x="164" y="168.1">BZX84-B18</text>
<text x="197.6" y="170.8">10kΩ</text>
<text x="212.9" y="170">BZX84-B18</text>
</g>
<g font-size="2.6">
<text x="89.7" y="26.7">GND</text>
<text x="24" y="37.1">Pwm from uC</text>
<text x="145.8" y="39.4">GND</text>
<text x="203.9" y="39.4">GND</text>
<text x="35.2" y="46.6">GND</text>
<text x="51.6" y="57.6">GND</text>
<text x="35.2" y="79.3">GND</text>
<text x="69.7" y="92">GND</text>
<text x="43.9" y="100.6">If nothing here; UVLO</text>
<text x="43.9" y="103.6">is 6.6V. If 50k: 8.5V</text>
<text x="66" y="115.6">GND</text>
<text x="42.1" y="120.6">Refresh Pulse Setting</text>
<text x="42.1" y="123.5">If nothing here, 1.5usec</text>
<text x="235.9" y="121.8">V1</text>
<text x="235.9" y="124.6">72 V</text>
<text x="42.1" y="126.6">pulse.</text>
<text x="42.1" y="129.6">Up to 500pf - 70usec.</text>
<text x="136.7" y="151.9">GND</text>
<text x="136.4" y="158.7">Phase A</text>
<text x="181.7" y="158.7">Phase B</text>
<text x="216.2" y="158.7">Phase C</text>
</g>
<g font-size="1.8" fill="#808080">
<text x="20.9" y="10.1">0</text>
<text x="40.3" y="10.1">1</text>
<text x="59.6" y="10.1">2</text>
<text x="78.9" y="10.1">3</text>
<text x="98.3" y="10.1">4</text>
<text x="117.6" y="10.1">5</text>
<text x="137" y="10.1">6</text>
<text x="156.3" y="10.1">7</text>
<text x="175.7" y="10.1">8</text>
<text x="195" y="10.1">9</text>
<text x="213.7" y="10.1">10</text>
<text x="233.1" y="10.1">11</text>
<text x="252.4" y="10.1">12</text>
<text x="271.8" y="10.1">13</text>
<text x="291.1" y="10.1">14</text>
<text x="9.2" y="21.4">A</text>
<text x="305.2" y="21.4">A</text>
<text x="9.2" y="40.8">B</text>
<text x="305.2" y="40.8">B</text>
<text x="9.2" y="60.1">C</text>
<text x="305.2" y="60.1">C</text>
<text x="9.2" y="79.5">D</text>
<text x="305.2" y="79.5">D</text>
<text x="9.2" y="98.8">E</text>
<text x="305.2" y="98.8">E</text>
<text x="9.2" y="118.2">F</text>
<text x="305.2" y="118.2">F</text>
<text x="9.2" y="137.5">G</text>
<text x="305.2" y="137.5">G</text>
<text x="9.2" y="156.9">H</text>
<text x="305.2" y="156.9">H</text>
<text x="9.2" y="176.2">I</text>
<text x="305.2" y="176.2">I</text>
<text x="9.2" y="195.6">J</text>
<text x="305.2" y="195.6">J</text>
<text x="20.9" y="212.8">0</text>
<text x="40.3" y="212.8">1</text>
<text x="59.6" y="212.8">2</text>
<text x="78.9" y="212.8">3</text>
<text x="98.3" y="212.8">4</text>
<text x="117.6" y="212.8">5</text>
<text x="137" y="212.8">6</text>
<text x="156.3" y="212.8">7</text>
<text x="175.7" y="212.8">8</text>
<text x="195" y="212.8">9</text>
<text x="213.7" y="212.8">10</text>
<text x="233.1" y="212.8">11</text>
<text x="252.4" y="212.8">12</text>
<text x="271.8" y="212.8">13</text>
<text x="291.1" y="212.8">14</text>
</g>
<g font-size="1.8" fill="#008000">
<text x="77.7" y="46">BHB</text>
<text x="77.7" y="47.8">BHI</text>
<text x="83.1" y="47.8">BHS</text>
<text x="83.1" y="46">BHO</text>
<text x="77.7" y="49.7">BLI</text>
<text x="77.7" y="51.5">ALI</text>
<text x="77.7" y="53.3">AHI</text>
<text x="83.1" y="53.3">VDD</text>
<text x="83.1" y="51.5">ALO</text>
<text x="83.1" y="49.7">BLO</text>
<text x="77.7" y="55.1">VSS</text>
<text x="77.7" y="56.9">RDEL AHS</text>
<text x="77.7" y="58.7">UVLO AHO</text>
<text x="83.1" y="55.1">CLO</text>
<text x="77.7" y="60.5">RFSH AHB</text>
<text x="77.7" y="62.4">DIS</text>
<text x="77.7" y="64.2">CLI</text>
<text x="83.1" y="64.2">CHO</text>
<text x="83.1" y="62.4">CHS</text>
<text x="77.7" y="66">CHI</text>
<text x="83.1" y="66">CHB</text>
</g>
</svg>
